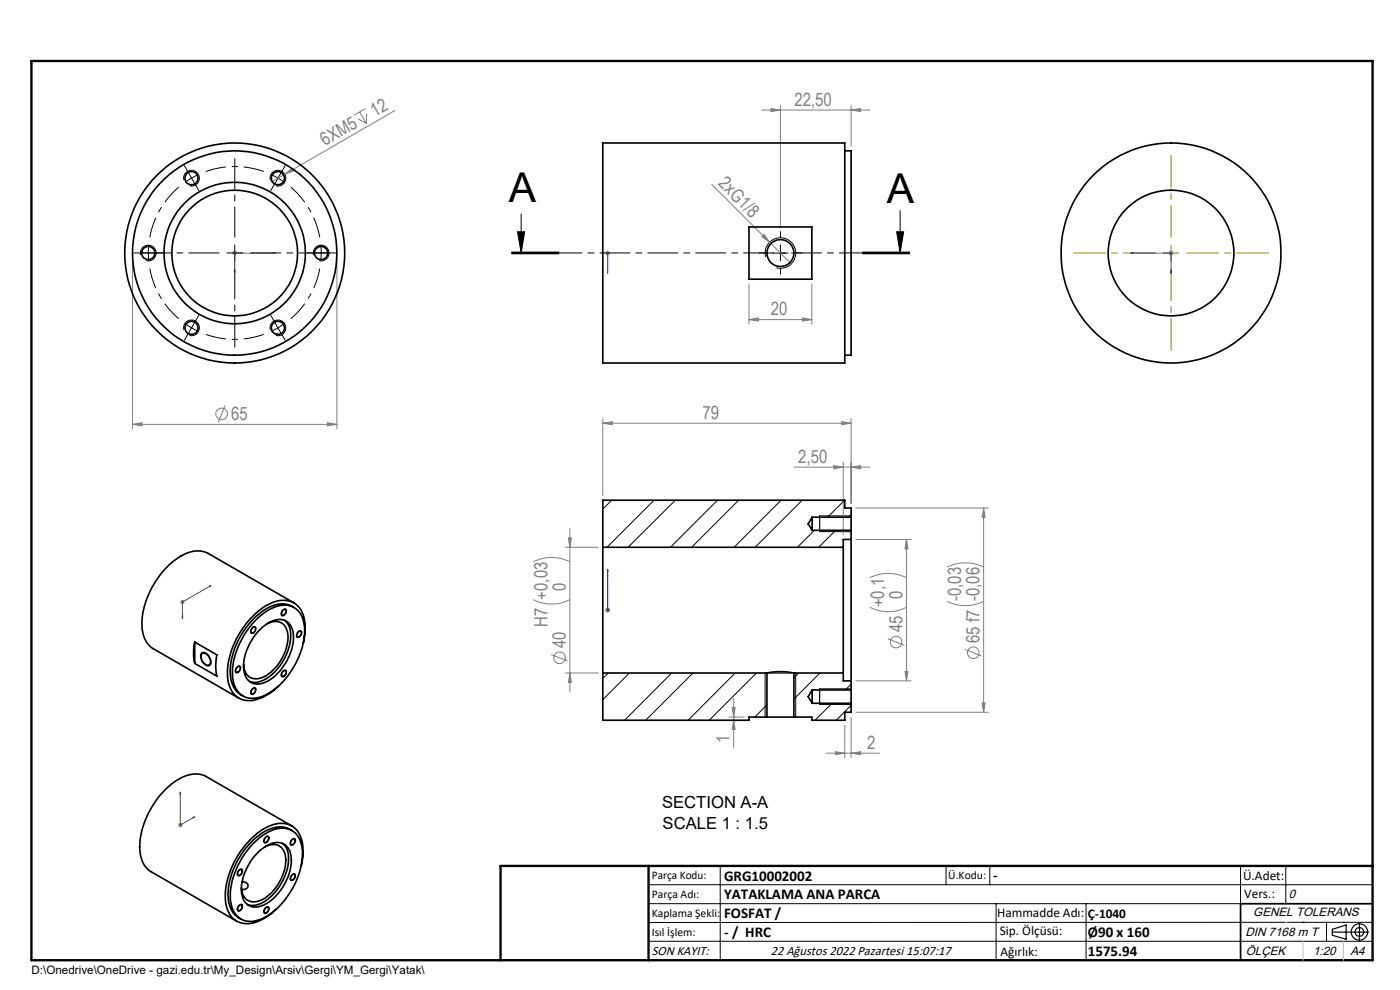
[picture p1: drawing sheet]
<svg xmlns="http://www.w3.org/2000/svg" width="297mm" height="210mm" viewBox="0 0 297 210" stroke-linecap="round" stroke-linejoin="round" font-family="sans-serif">
<g fill="none" stroke="#808080" stroke-width=".21">
<path d="M60.4 37l1.6-1.3 .3 .6zM60.4 37l-2.9 1.6M76 25.2l1.7 1M76.3 23.7l1.4 2.5M77.5 23l-2.4 1.4M77.8 24.2l-.1 2M83.8 23.5l-23.4 13.5M151 39.1l12.3 12.3M161.6 23.3h23M163.5 23l2.1 .3-2.1 .4zM165.6 22.3v25.8M180.6 23.3l2-.3v.7z"/>
<path d="M180.6 22.3v8.7M28.1 54.7v36.3M49.3 53.7h1M49.4 53.3l.7 .7M49.8 53.2v1M50.1 53.3l-.7 .7M71.5 54.7v36.3M128.4 53.7h1M128.6 53.3l.7 .7M128.9 53.2v1M129.3 53.3l-.7 .7M161.6 50.2l.5-.5 1.2 1.7z"/>
<path d="M163.3 51.4l4.6 4.6M247.9 53.7h1M248.1 53.3l.7 .7M248.4 53.2v1M248.8 53.3l-.7 .7M158.9 67.8l2-.4v.7zM158.9 60.2v8.6M158.9 67.8h13.3M170.2 67.4l2 .4-2 .3zM172.2 60.2v8.6M28.1 90l2-.3v.6zM28.1 90h43.4"/>
<path d="M47.7 86l-1.4 3.6M69.5 89.7l2 .3-2 .3zM127.9 89.8l2-.3v.6zM127.9 88.8v16.3M127.9 89.8h52.7M168.5 99.1h16.1M176.9 98.8l2 .3-2 .3zM178.6 89.5l2 .3-2 .3zM178.9 98.1v15.3M180.6 99.1l2-.3v.6zM180.6 88.8v18M113.1 119.2a8.6 8.6 0 0 1 7.8 0"/>
<path d="M119.9 116.1h7M120.6 114.1h.6l-.3 2zM120.9 112.1v34.7M181.6 107.8h28.1M181.6 114.4h11.7M192.3 114.4l.3 2h-.6zM192.3 114.4v30M208.7 107.8l.3 2h-.6zM208.7 107.8v43.3M38.2 127.7h1M38.3 127.3l.8 .7M38.7 127.2v1"/>
<path d="M39.1 127.3l-.8 .7M113.1 127.2a8.6 8.6 0 0 0 7.8 0M116.9 138.8l3.5 1.4M128.4 129.4h1M128.6 129.1l.7 .7M128.9 128.9v1M129.3 129.1l-.7 .7M184.5 128.8a8.6 8.6 0 0 0 7.8 0M184.5 122.5a8.6 8.6 0 0 1 7.8 0M188.3 135.5l3.6 1.4M200.9 127.6a8.6 8.6 0 0 0 7.8 0M200.9 120.3a9 9 0 0 1 7.8 0"/>
<path d="M204.7 137.8l3.5 1.4M119.9 142.8h7M120.9 142.8l.3 2h-.6zM154.6 152.1h3.3M155.3 150.1h.7l-.4 2zM155.6 152.8l.4 2h-.7zM155.6 148.1v10.4M175.2 159.8h11.4M177.2 159.4l2 .4-2 .3zM179.2 153.8v7M180.6 159.8l2-.4v.7zM180.6 152.1v8.7"/>
<path d="M181.6 151.1h28.1M181.6 144.4h11.7M192 142.4h.6l-.3 2zM208.4 149.1h.6l-.3 2zM37.7 175h1M37.9 174.7l.7 .7M38.2 174.5v1M38.6 174.7l-.7 .7"/>
<circle cx="47" cy="87.8" r="1.23"/>
<circle cx="118.7" cy="139.5" r="1.22"/>
<circle cx="190.1" cy="136.2" r="1.23"/>
<circle cx="206.5" cy="138.4" r="1.23"/>
</g>
<g fill="none" stroke="#000" stroke-width=".21">
<path d="M39 38.2a1.67 1.67 0 0 1 1.5-2.1 1.67 1.67 0 0 1 1.8 1.8 1.67 1.67 0 0 1-2.1 1.5M57.4 38.2a1.67 1.67 0 0 1 1.4-2.1 1.67 1.67 0 0 1 1.8 1.8 1.67 1.67 0 0 1-2.1 1.5M29.8 54.1a1.67 1.67 0 0 1 1.5-2.1 1.67 1.67 0 0 1 1.8 1.8 1.67 1.67 0 0 1-2.1 1.5M66.5 54.1a1.68 1.68 0 0 1 1.4-2.1 1.68 1.68 0 0 1 1.9 1.8 1.68 1.68 0 0 1-2.1 1.5M108.6 53.8h10zM108.6 53.7h10M108.6 53.5h10M109.8 49.2h1.5l-.7 4.5zM110.6 45.4v8.3M162.4 54.5a3.2 3.2 0 0 1 2.9-4.1 3.2 3.2 0 0 1 3.5 3.5 3.2 3.2 0 0 1-4.1 2.9M163.9 53.7h3.3M165.6 52v3.3"/>
<path d="M183 53.7h10M183 53.5h10M183 53.8h10M190.2 49.2h1.5l-.7 4.5zM191 44.7v9M39 70a1.66 1.66 0 0 1 1.5-2.1 1.66 1.66 0 0 1 1.8 1.8 1.66 1.66 0 0 1-2.1 1.4M57.4 70a1.66 1.66 0 0 1 1.4-2.1 1.66 1.66 0 0 1 1.8 1.8 1.66 1.66 0 0 1-2.1 1.4M58.1 68.1l.8 1.5M58.9 69.6l-1.4 .7M58.9 69.6l.9 1.4M60.4 68.6l-1.5 1M173.9 109.4h6.7"/>
<path d="M173.9 112.8h6.7M42.7 138.5a1.43 1.43 0 0 1 1.9 1.2 .97 .97 0 0 1 .2 1 .97 .97 0 0 1-.8 .6 2.13 2.13 0 0 1-1.3-2.8zM53.5 133.1a.44 .44 0 0 1 .7-.2 .44 .44 0 0 1 .1 .7 .82 .82 0 0 1-1 .7 .96 .96 0 0 1 .2-1.2zM59.9 129.4a.48 .48 0 0 1 .8-.2 .48 .48 0 0 1 0 .8 .73 .73 0 0 1-1 .5v-.5zM63.3 134a.45 .45 0 0 1 .6-.2 .45 .45 0 0 1 .1 .7 .73 .73 0 0 1-1.1 .6v-.6zM50.3 141.4a.46 .46 0 0 1 .7 0 .46 .46 0 0 1 0 .7 .65 .65 0 0 1-.4 .5 .65 .65 0 0 1-.7-.1l.1-.5zM53.5 146.1a.45 .45 0 0 1 .7-.2 .45 .45 0 0 1 .1 .7 .67 .67 0 0 1-.4 .6 .67 .67 0 0 1-.7 0v-.6zM60.1 142.3a.45 .45 0 0 1 .6-.1 .45 .45 0 0 1 0 .7 .58 .58 0 0 1-.4 .6 .58 .58 0 0 1-.7-.2l.1-.6zM162.3 142.8v9.3M168.8 142.8v9.3M173.9 146.1h6.7M173.9 149.4h6.7"/>
<path d="M56.3 177.5a.45 .45 0 0 1 .7-.1 .45 .45 0 0 1 0 .7 .67 .67 0 0 1-.3 .6 .67 .67 0 0 1-.7-.1v-.4zM61.9 178.1a.49 .49 0 0 1 .7-.2 .49 .49 0 0 1 0 .8 .71 .71 0 0 1-1 .5v-.6zM50.6 192.1a.45 .45 0 0 1 .5-.3 .45 .45 0 0 1 .4 .4 .91 .91 0 0 1-1.1 1l-.1-.4zM50.7 184.6a.45 .45 0 0 1 .6-.3 .45 .45 0 0 1 .1 .7 .66 .66 0 0 1-.3 .7 .66 .66 0 0 1-.8-.1v-.4zM56.4 192.4a.43 .43 0 0 1 .6 0 .43 .43 0 0 1 .1 .6 .77 .77 0 0 1-1.1 .7 1.13 1.13 0 0 1 .4-1.3zM61.9 185.5a.45 .45 0 0 1 .7-.1 .45 .45 0 0 1 .1 .7 .67 .67 0 0 1-.4 .6 .67 .67 0 0 1-.7-.1v-.4zM137.6 187.7h153.6M137.6 191.7h153.6M137.6 199.7h153.6M152.8 183.7v20M200.7 183.7v4M210 183.7v4"/>
<path d="M211.3 191.7v12M230.4 191.7v12M263.2 183.7v20M272.8 183.7v8M276.4 195.6h.1M281.4 195.6v4.1M285 195.6h.1M291.2 195.6l-153.6 .1"/>
</g>
<path d="M40.6 37.8l-1.4 .9M40.6 37.8l1.5-.8M59 37.8l-1.5-.8M59 37.8l1.4 .9M31.5 53.7v1.6M31.5 53.7v-1.7M68.1 53.7v-1.7M68.1 53.7v1.6M40.6 69.5l1.5 .8M40.6 69.5l-1.4-.9" fill="none" stroke="#000" stroke-width=".21" stroke-dasharray="15.2 1.3 1.3 1.3" stroke-linecap="butt"/>
<path d="M37.9 39.7a18.3 18.3 0 0 0-6.1 10.6M56 36.4a18.3 18.3 0 0 0-12.3 0M31.8 57a18.3 18.3 0 0 0 6.1 10.6M67.8 50.3a18.3 18.3 0 0 0-6.1-10.6M43.7 70.9a18.3 18.3 0 0 0 12.3 0M61.7 67.6a18.3 18.3 0 0 0 6.1-10.6" fill="none" stroke="#000" stroke-width=".21" stroke-dasharray="15.2 1.3 1.3 1.3" stroke-dashoffset="10.9" stroke-linecap="butt"/>
<g fill="none" stroke="#000" stroke-width=".25">
<path d="M173.9 109.4v3.4M162.3 142.8h6.5M173.9 146.1v3.3M282.6 197.7h7.8M282.6 197.1l3-.9v3l-3-.8zM288.4 195.8v3.8M106.2 203.7h185"/>
<circle cx="288.4" cy="197.7" r="1.74"/>
<circle cx="288.4" cy="197.7" r=".93"/>
</g>
<g fill="none" stroke="#00f" stroke-width=".21">
<path d="M49.7 57.5h.2l-.1 .5zM57.9 53.6l.5 .1-.5 .1zM58.4 53.7h-8.6v4.3M128.9 58v-.5v.5M128.9 53.6v.2zM128.9 53.7h.1M128.9 53.7v4.3M239.9 53.7l.4-.1v.2zM239.9 53.7h8.5v4.3M248.3 57.5h.2l-.1 .5zM38.6 130.9l.2-.1-.1 .4zM44.4 124.3l.4-.1-.4 .3z"/>
<path d="M44.8 124.2l-6.1 3.5v3.5M128.9 129.4h.1M128.9 129.3v.2zM128.9 120.9v.4v-.4M128.9 120.9v8.5M38.2 168l.1 .3-.1 .1zM38.2 168v7l3.1-1.7M41 173.3h.3l-.3 .2z"/>
</g>
<g fill="none" stroke="#000" stroke-width=".21" stroke-dasharray="15.2 1.3 1.3 1.3">
<path d="M39.8 36.3l-.7-1.2M40.6 37.8l-.8-1.5M40.6 37.8l.9 1.4M41.5 39.2l.7 1.2M58.1 39.2l-.7 1.2M59 37.8l.8-1.5M59 37.8l-.9 1.4M59.8 36.3l.7-1.2M29.8 53.7h-1.4M31.5 53.7h-1.7M31.5 53.7h1.6M33.1 53.7h1.4"/>
<path d="M49.8 53.7h1.7M49.8 53.7v-1.7M49.8 53.7h-1.7M49.8 53.7v1.6M66.5 53.7h-1.4M68.1 53.7h1.7M68.1 53.7h-1.6M69.8 53.7h1.4M162.2 53.7h-1.1M165.6 50.3v-1.2M165.6 57v1.2M168.9 53.7h1.2"/>
<path d="M39.8 71l-.7 1.2M40.6 69.5l-.8 1.5M40.6 69.5l.9-1.4M41.5 68.1l.7-1.2M58.1 68.1l-.7-1.2M59.8 71l.7 1.2"/>
</g>
<path d="M46.5 53.7h-16.7M49.8 50.3v-16.6M49.8 57v16.7M53.1 53.7h16.7" fill="none" stroke="#000" stroke-width=".21" stroke-dasharray="15.2 1.3 1.3 1.3" stroke-dashoffset="8.8"/>
<path d="M193 53.7h-84.4" fill="none" stroke="#000" stroke-width=".21" stroke-dasharray="6.3 1.3 1.3 1.3" stroke-dashoffset="1.6"/>
<path d="M245.1 53.7h-17.3M248.4 50.3v-17.3M248.4 57v17.3M251.8 53.7h17.3" fill="none" stroke="#808000" stroke-width=".21" stroke-dasharray="15.2 1.3 1.3 1.3" stroke-dashoffset="8.5"/>
<path d="M246.8 53.7h3.3M248.4 52v3.3" fill="none" stroke="#808000" stroke-width=".21"/>
<path d="M291.2 191.7h-28v12" fill="none" stroke="#000" stroke-width=".35"/>
<path d="M6.7 12.9h284.5v190.8h-284.5zM137.6 183.7v20M291.2 183.7h-185v20" fill="none" stroke="#000" stroke-width=".5"/>
<path d="M276.4 199.7v4M285 199.7v4" fill="none" stroke="#c0c0c0" stroke-width=".21"/>
<path d="M272.8 195.6h.1" fill="none" stroke="#c0c0c0" stroke-width=".25"/>
<path d="M190.2 49.2h1.5l-.7 4.5zM109.8 49.2h1.5l-.7 4.5z" fill="#000"/>
<g fill="#00f">
<path d="M49.7 57.5h.2l-.1 .5zM57.9 53.6l.5 .1-.5 .1z"/>
<path d="M38.6 130.9l.2-.1-.1 .4zM44.4 124.3l.4-.1-.4 .3zM41 173.3h.3l-.3 .2zM38.2 168l.1 .3-.1 .1z"/>
<path d="M128.9 57.5v.5zM128.9 53.6v.2z"/>
<path d="M248.3 57.5l.1 .5 .1-.5zM239.9 53.7l.4 .1v-.2zM128.9 129.3v.2zM128.9 120.9v.4zM128.9 129.3v.2zM128.9 120.9v.4z"/>
</g>
<g fill="#808080">
<path d="M161.6 50.2l.5-.5 1.2 1.7z"/>
<path d="M60.4 37l1.6-1.3 .3 .6z"/>
<path d="M180.6 23.3l2-.3v.7zM163.5 23l2.1 .3-2.1 .4z"/>
<path d="M28.1 90l2-.3v.6zM69.5 89.7l2 .3-2 .3z"/>
<path d="M177.2 159.4l2 .4-2 .3zM180.6 159.8l2-.4v.7z"/>
<path d="M170.2 67.4l2 .4-2 .3zM158.9 67.8l2-.4v.7z"/>
<path d="M180.6 99.1l2-.3v.6zM176.9 98.8l2 .3-2 .3zM178.6 89.5l2 .3-2 .3zM127.9 89.8l2-.3v.6z"/>
<path d="M208.4 149.1h.6l-.3 2zM208.7 107.8l.3 2h-.6zM120.9 142.8l.3 2h-.6zM120.6 114.1h.6l-.3 2z"/>
<path d="M192.3 114.4l.3 2h-.6zM192 142.4h.6l-.3 2zM155.3 150.1h.7l-.4 2zM155.6 152.8l.4 2h-.7z"/>
</g>
<g fill="none" stroke="#000" stroke-width=".35">
<path d="M127.9 30.3h51.3v46.7h-51.3zM179.2 32h1.4v43.3h-1.4M158.9 48.1h13.3v11.1h-13.3zM127.9 116.1v26.7M127.9 116.1h51M172.3 109.7v2.8M172.3 109.7l-.8 1.4 .8 1.4M172.3 112.5h8.3M172.3 109.7h8.3M178.9 116.1v26.7M180.6 109.7v2.8M180.6 114.4v30"/>
<path d="M180.6 109.7v-1.9h-1.4v-1.7h-51.3v10M180.6 112.5v1.9M180.6 114.4h-1.7v1.7M41.3 136.2l4.7 2.7a10.4 10.4 0 0 0 0 4.5l-4.7-2.7M41.3 136.2a10.4 10.4 0 0 0 0 4.5M41.3 136.2v4.5M42.9 138.6a1.54 1.54 0 0 1 1.8 1.6 .72 .72 0 0 1-.5 .9 .72 .72 0 0 1-.9-.4 1.63 1.63 0 0 1-.4-2.1zM53.6 133.2a.4 .4 0 0 1 .6-.1 .4 .4 0 0 1 0 .6 .52 .52 0 0 1-.4 .5 .52 .52 0 0 1-.5-.1v-.4zM54.6 131.2a8.4 8.4 0 0 1 6.5-2.8 4.4 4.4 0 0 1 3.5 4.3 16.5 16.5 0 0 1-5.7 13 7.2 7.2 0 0 1-6.8 2.2 5 5 0 0 1-2.8-5.2 17 17 0 0 1 5.3-11.5zM54.8 133.9a5.9 5.9 0 0 1 5.3-2.4 3.4 3.4 0 0 1 2.2 3.6 11.4 11.4 0 0 1-6.1 9.7 3 3 0 0 1-4.5-2.7 11.2 11.2 0 0 1 3.1-8.2zM56.7 132.3a2.75 2.75 0 0 1 2.9-.2 2.75 2.75 0 0 1 1.5 2.4 9.8 9.8 0 0 1-5.9 9.4 2.7 2.7 0 0 1-3.5-2.9M59.9 129.6a.43 .43 0 0 1 .6-.3 .43 .43 0 0 1 .1 .7 .54 .54 0 0 1-.3 .5 .54 .54 0 0 1-.6-.2z"/>
<path d="M60.4 131.6a4.2 4.2 0 0 1 1.2 4.1 11.1 11.1 0 0 1-6.4 8.9l-1.2 .2-1-.2M62.3 127.9l-18.1-10.5a6.1 6.1 0 0 0-6.3 .9 17.9 17.9 0 0 0-7.7 15.1 5.5 5.5 0 0 0 2.3 4.2l18.2 10.5M62.4 128.9a5.2 5.2 0 0 0-5.9 .2 16.5 16.5 0 0 0-7.6 14.4 4.8 4.8 0 0 0 2.6 4.1M63.3 134.1a.4 .4 0 0 1 .6-.1 .4 .4 0 0 1 0 .6 .54 .54 0 0 1-.4 .4 .54 .54 0 0 1-.5 0zM64.3 136.4a9.5 9.5 0 0 0-.7-7.4 5 5 0 0 0-6.6-.8 17.7 17.7 0 0 0-8.7 15.7 4.7 4.7 0 0 0 3.9 4.7 9 9 0 0 0 6.9-3.1M50.4 141.5a.39 .39 0 0 1 .6 0 .39 .39 0 0 1-.1 .6 .54 .54 0 0 1-.9 .3v-.4zM53.6 146.2a.4 .4 0 0 1 .6-.2 .4 .4 0 0 1 0 .7 .54 .54 0 0 1-.9 .4v-.5zM59.9 142.6a.41 .41 0 0 1 .4-.4 .41 .41 0 0 1 .4 .4 .67 .67 0 0 1-.3 .7 .67 .67 0 0 1-.7 0zM127.9 142.8h34.8M127.9 142.8v10h31v-.7h3.8M162.7 142.8a14.6 14.6 0 0 1 5.7 0M162.7 152.1h5.7"/>
<path d="M162.7 142.8v9.3M168.4 142.8v9.3M168.4 142.8h10.5M172.3 146.4v2.8M172.3 149.2h8.3M172.3 146.4h8.3M172.3 146.4l-.8 1.4 .8 1.4M178.9 142.8v1.6h1.7M180.6 146.4v2.8M180.6 149.2v1.9h-1.4v1.7h-7v-.7h-3.8M180.6 144.4v2M53.7 179a8.8 8.8 0 0 1 6.9-3.3 4.4 4.4 0 0 1 3.5 4.3 16.4 16.4 0 0 1-6.6 13.8 6.2 6.2 0 0 1-6.2 1.2 5.6 5.6 0 0 1-2.4-5.6 17.3 17.3 0 0 1 4.8-10.4z"/>
<path d="M56.2 179.6a2.76 2.76 0 0 1 3-.2 2.76 2.76 0 0 1 1.4 2.7 9.9 9.9 0 0 1-5.6 9 2.67 2.67 0 0 1-3.8-2.8M56.3 177.7a.39 .39 0 0 1 .6-.2 .39 .39 0 0 1 0 .6 .56 .56 0 0 1-.8 .5v-.5zM59.9 178.9a4.3 4.3 0 0 1 1.3 4.2 11.4 11.4 0 0 1-6.2 8.7l-1.5 .3-1-.2M61.9 175.2l-18.2-10.5a6.1 6.1 0 0 0-6.3 .9 18.2 18.2 0 0 0-7.7 14.6 5.5 5.5 0 0 0 2.4 4.7l18.1 10.5M61.9 176.2a5.2 5.2 0 0 0-5.9 .3 16.5 16.5 0 0 0-7.6 14.3 4.8 4.8 0 0 0 2.7 4.1M61.9 178.2a.39 .39 0 0 1 .6-.2 .39 .39 0 0 1 0 .6 .56 .56 0 0 1-.8 .5v-.5zM50.7 192.1a.39 .39 0 0 1 .6-.1 .39 .39 0 0 1 0 .6 .56 .56 0 0 1-.9 .4l.1-.6zM50.8 184.6a.38 .38 0 0 1 .6-.1 .38 .38 0 0 1-.1 .6 .56 .56 0 0 1-.9 .5l.1-.6zM51.4 187.1a.88 .88 0 0 1 1 .3 .88 .88 0 0 1 0 1l-1.1 .3M54.8 180.7a5.5 5.5 0 0 1 5-1.9 3.4 3.4 0 0 1 2 3.7 11.4 11.4 0 0 1-6.2 9.6 3 3 0 0 1-4.4-2.8 11.6 11.6 0 0 1 3.6-8.6zM56.3 192.6a.39 .39 0 0 1 .6-.2 .39 .39 0 0 1 0 .7 .56 .56 0 0 1-.8 .4v-.4zM61.9 185.7a.43 .43 0 0 1 .7-.1 .43 .43 0 0 1-.1 .7 .45 .45 0 0 1-.4 .4 .45 .45 0 0 1-.5-.3z"/>
<path d="M63.9 183.8a8.7 8.7 0 0 0-1.1-7.8 5 5 0 0 0-6.2-.5 17.7 17.7 0 0 0-8.8 15.7 4.6 4.6 0 0 0 4.9 4.7 10.2 10.2 0 0 0 5.9-3"/>
<circle cx="40.6" cy="37.8" r="1.39"/>
<circle cx="59" cy="37.8" r="1.39"/>
<circle cx="31.5" cy="53.7" r="1.4"/>
<circle cx="49.8" cy="53.7" r="23.3"/>
<circle cx="49.8" cy="53.7" r="13.3"/>
<circle cx="49.8" cy="53.7" r="15"/>
<circle cx="49.8" cy="53.7" r="21.7"/>
<circle cx="68.1" cy="53.7" r="1.4"/>
<circle cx="165.6" cy="53.7" r="2.86"/>
<circle cx="248.4" cy="53.7" r="23.3"/>
<circle cx="248.4" cy="53.7" r="13.3"/>
<circle cx="40.6" cy="69.5" r="1.39"/>
<circle cx="59" cy="69.5" r="1.39"/>
</g>
<g fill="none" stroke="#000" stroke-width=".21">
<path d="M129.8 106.1l-1.9 1.9M138.7 106.1l-9.9 10M143.3 106.1l-10.1 10M152.2 106.1l-10 10M156.7 106.1l-10 10M165.7 106.1l-10 10M170.2 106.1l-10 10M172.8 112.5l-3.6 3.6M177.3 112.5l-3.6 3.6M179.2 106.1l-3.6 3.6M180.6 109.2l-.5 .5M129 142.8l-1.1 1.1"/>
<path d="M133.5 142.8l-5.6 5.6M142.5 142.8l-10 10M147 142.8l-10 10M156 142.8l-10 10M160.5 142.8l-10 10M162.7 149.5l-2.6 2.6M169.4 142.8l-1 1M173.9 142.8l-5.5 5.5M176.5 149.2l-3.6 3.6M180.6 145.1l-1.3 1.3M180.6 149.6l-3.2 3.2"/>
</g>
<g font-size="8.7">
<text x="107.9" y="42.9">A</text>
<text x="188.1" y="43">A</text>
</g>
<g font-size="3.9" fill="#808080">
<text x="168.5" y="22.5">22,50</text>
<text x="79.5" y="24.9" transform="rotate(-30 79.5 24.9)">12</text>
<text x="68.9" y="31" transform="rotate(-30 68.9 31)">6XM5</text>
<text x="152.2" y="39.1" transform="rotate(45 152.2 39.1)">2xG1/8</text>
<text x="163.5" y="66.9">20</text>
<text x="49.1" y="89.1">65</text>
<text x="149" y="88.9">79</text>
<text x="169.3" y="98.2">2,50</text>
<text x="120" y="125.3" transform="rotate(-90 120 125.3)">0</text>
<text x="187.6" y="128.8" transform="rotate(-90 187.6 128.8)">+0,1</text>
<text x="191.4" y="127" transform="rotate(-90 191.4 127)">0</text>
<text x="203.9" y="127.5" transform="rotate(-90 203.9 127.5)">-0,03</text>
<text x="116.2" y="133.1" transform="rotate(-90 116.2 133.1)">H7 +0,03</text>
<text x="120" y="137.5" transform="rotate(-90 120 137.5)">40</text>
<text x="191.4" y="134.2" transform="rotate(-90 191.4 134.2)">45</text>
<text x="207.8" y="136.4" transform="rotate(-90 207.8 136.4)">65 f7 -0,06</text>
<text x="154.8" y="157.6" transform="rotate(-90 154.8 157.6)">1</text>
<text x="184" y="158.9">2</text>
</g>
<g font-size="3.5">
<text x="140.5" y="171.4">SECTION A-A</text>
<text x="140.6" y="175.9">SCALE 1 : 1.5</text>
</g>
<g font-size="3.2">
<text x="153.6" y="186.8">GRG10002002</text>
<text x="153.6" y="190.8">YATAKLAMA ANA PARCA</text>
<text x="210.7" y="186.6">-</text>
<text x="153.6" y="194.8">FOSFAT /</text>
<text x="153.6" y="198.8">- / HRC</text>
<text x="230.8" y="198.7">Ø90 x 160</text>
<text x="230.8" y="202.8">1575.94</text>
</g>
<g font-size="2.8">
<text x="263.7" y="186.7">Ü.Adet:</text>
<text x="263.9" y="190.5">Vers.:</text>
<text x="211.5" y="194.5">Hammadde Adı:</text>
<text x="230.8" y="194.7">Ç-1040</text>
<text x="138.3" y="202.6">SON KAYIT:</text>
<text x="163.6" y="202.6">22 Ağustos 2022 Pazartesi 15:07:17</text>
<text x="212.1" y="198.4">Sip. Ölçüsü:</text>
<text x="212.2" y="202.7">Ağırlık:</text>
</g>
<g font-size="2.6">
<text x="273.4" y="190.4">0</text>
<text x="265.9" y="194.4">GENEL TOLERANS</text>
<text x="264.2" y="198.5">DIN 7168 m T</text>
<text x="264.3" y="202.6">ÖLÇEK</text>
<text x="278.5" y="202.6">1:20</text>
<text x="286.5" y="202.6">A4</text>
</g>
<g font-size="2.5">
<text x="138.3" y="186.4">Parça Kodu:</text>
<text x="138.3" y="190.5">Parça Adı:</text>
<text x="201.2" y="186.5">Ü.Kodu:</text>
<text x="138.3" y="194.5">Kaplama Şekli:</text>
<text x="138.3" y="198.6">Isıl İşlem:</text>
<text x="6.7" y="206.7">D:\Onedrive\OneDrive - gazi.edu.tr\My_Design\Arsiv\Gergi\YM_Gergi\Yatak\</text>
</g>
</svg>
